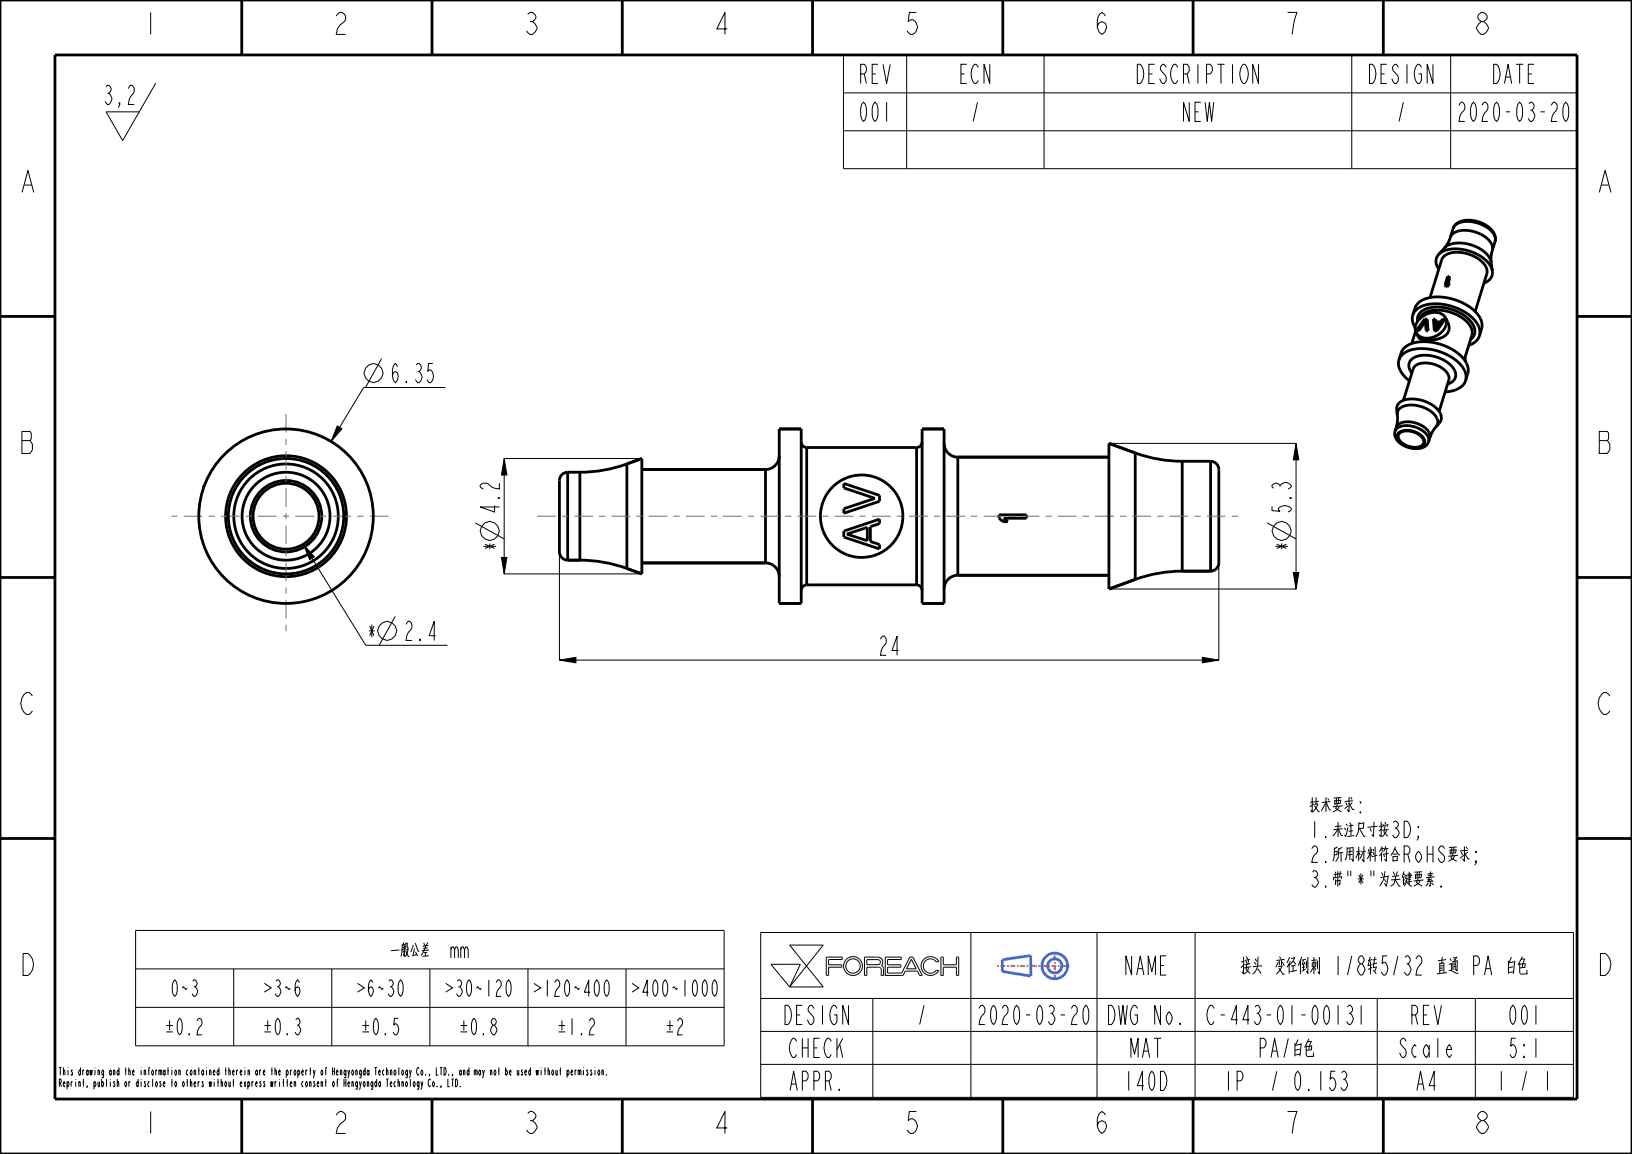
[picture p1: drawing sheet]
<svg xmlns="http://www.w3.org/2000/svg" width="297mm" height="210mm" viewBox="0 0 297 210" stroke-linecap="round" stroke-linejoin="round" font-family="sans-serif">
<g fill="none" stroke="#000" stroke-width=".18">
<path d="M19.3 15.8l.3-.3a.78 .78 0 0 1 .6 .7 .78 .78 0 0 1-.4 .8l.3 .3a1.2 1.2 0 0 1-.3 1.7h-.2l-.4-.6M19.6 17h.2M21.8 19l-.1-.3h.1v.3l-.3 .6M23.4 16.1l.4-.6h.2a1.25 1.25 0 0 1-.2 2.1l-.3 .5-.1 .9h1M28.4 15.1l-6.1 10.5-3-5.2h6M153.5 10h133.5v20.7h-133.5zM153.5 16.9h133.5M165 10v20.7M190 10v20.7M246 10v20.7M264 10v20.7M153.5 23.8h133.5"/>
<path d="M61.4 77.5l.8 .5-1.9 2.3zM69.4 65.3l-2.9 5.2M81 70.5h-14.8l-5.9 9.8M55.2 99l2 2.3-.8 .6zM55.2 99l11.4 18.4h14.8M86.5 95.2l5.3 2.9M91.7 83.4h25M91.8 83.4l.5 3h-1zM91.8 83.4v21M201.9 80.7h34M230.6 95.2l5.3 2.9M235.9 80.7l.5 3h-1z"/>
<path d="M235.9 80.7v26.5M71.9 112.2l-2.9 5.2M91.3 101.4h1l-.5 3zM91.7 104.4h25M101.8 100.5v19.7M201.9 107.2h34M218.8 119.6l3 .5-3 .5zM221.8 102.5v17.7M235.4 104.2h1l-.5 3zM101.8 120.1l3-.5v1zM101.8 120.1h120M24.7 169.3h107.1v21h-107.1z"/>
<path d="M24.7 176.3h107.1M42.5 176.3v14M60.4 176.3v14M78.2 176.3v14M82.7 172.8l.3-.5h.2l.2 .5v1.5M83.9 172.8l.2-.5h.2l.2 .5v1.5M83.9 172.3v2M84.5 172.8l.3-.5h.2l.2 .5v1.5M96.1 176.3v14M113.9 176.3v14M138.4 169.7h147.9v30h-147.9zM140.3 175.5h5.3l-1.9 4.1z"/>
<path d="M143.7 172h6.1l-3 3.8zM146.8 175.8l3 3.8h-6.1M146.8 175.8l-3.1 3.8M150.8 177.5v-1.5h2.4v-.4h-2.4v-1h2.4l.1-.4h-2.9v3.3h.4M157.8 174.6l2.1 .1 .3 .1v.4l-.4 .3h-2zM157.8 177.5v-1.5h1.9l.4 .1 .2 .2 .1 1.2h.4M160.8 177.5v-1.3l-.4-.5 .2-.6-.2-.7-.7-.2h-2.3l-.1 3.3h.5M164.3 177.5h.1M165.9 174.6l.8 1.7h-1.7zM166.1 174.2h-.5l-1.5 2.9h-2.6v-1.1h2.4v-.4h-2.4v-1h2.5v-.4h-2.9v3.3h3.2M166.1 174.2h.1M166.1 174.2l1.7 3.3h-.4l-.4-.8h-2.3l-.4 .8"/>
<path d="M170.4 175l-.7-.5h-.8l-.6 .5-.3 .8 .3 .8 .6 .4h.8l.7-.4M170.4 176.6h.1M170.4 175h.1M170.4 176.6h.4M170.4 175h.5l-.4-.5-.5-.3-.7-.1-.7 .1-.5 .4-.3 .5-.2 .5 .1 .7 .5 .8 1 .4 1-.2 .7-.7M170.8 176.6h.1M171.2 174.2h.5v1.4h2.4v-1.4h.4v3.3h-.4v-1.5h-2.4v1.5h-.5zM176.7 169.7v30M199.6 169.7v30M217.5 169.7v30M24.7 183.3h107.1M138.4 181.7h147.9"/>
<path d="M138.4 187.7h147.9M138.4 193.7h147.9M158.8 181.7v18M250.6 181.7v18M268.5 181.7v18"/>
<circle cx="67.9" cy="67.9" r="1.72"/>
<circle cx="89.1" cy="96.7" r="1.72"/>
<circle cx="233.2" cy="96.7" r="1.72"/>
<circle cx="70.4" cy="114.8" r="1.72"/>
<circle cx="155.2" cy="175.8" r="1.31"/>
<circle cx="155.2" cy="175.8" r="1.71"/>
</g>
<path d="M55.2 99l2 2.3-.8 .6zM61.4 77.5l.8 .5-1.9 2.3zM91.8 83.4l.5 3h-1zM235.9 80.7l.5 3h-1zM91.3 101.4h1l-.5 3zM235.4 104.2h1l-.5 3zM101.8 120.1l3-.5v1zM218.8 119.6l3 .5-3 .5z" fill="#000"/>
<g fill="none" stroke="#000" stroke-width=".51">
<path d="M0 0h297v210h-297zM10 10h277v190h-277zM44 .1v10M78.6 .1v10M113.2 .1v10M147.9 .1v10M182.5 .1v10M217.1 .1v10M251.7 .1v10M0 57.6h10M257.6 59.6a2.5 2.5 0 0 1 1.5-4 9.5 9.5 0 0 1 9.8 3.4 2.48 2.48 0 0 1-1.6 3.8M258 58.5a2.26 2.26 0 0 1 2.1-2.5 8.1 8.1 0 0 1 8 3.1 1.98 1.98 0 0 1-.5 2.7"/>
<path d="M258.3 58.1a2.89 2.89 0 0 1 3-1.7 7.3 7.3 0 0 1 6.4 3.2l.2 .8v.5l-1.4 4.6M259.4 58.5l-1.2 1.7M259.7 58.1l.1 2M259.7 58.1h-.4l-1.5 2M259.7 58.1l.2 2.1M261.2 58.1v.5h1l.3-.5h.3M261.2 58.1h-.3l.1 2M261.2 58.1v.5M261.2 58.7v.2M261.2 58.7h.9l-.8 1.2zM261.2 58.9l.1 .9M261.2 58.9h.8"/>
<path d="M262.8 58.1l-1.4 2M262.8 58.1l.1 .1-1.4 2M263 51.9l.1 .3h.3M263 51.9h.2M263.2 51.9l.2 .3M263.5 51.6l.2 .3M263.5 51.6l-.3 .3M263.7 51.9l-.3 .3M263.7 50.3l-.4 1.3 .3-.2 .1 .3v.2M263.7 50.3h-.2l-.5 1.6M263.7 50.3l.1 .3-.3 1M264.3 42.6a5 5 0 0 1 5.4 .2 2.81 2.81 0 0 1 1.9 2.8l-.2 1v1.2a5.1 5.1 0 0 0-4.1-3.4 4.6 4.6 0 0 0-4.4 .7l.6-.9z"/>
<path d="M264.9 40.9a4.9 4.9 0 0 1 5.6 .1 2.72 2.72 0 0 1 1.6 3 2.63 2.63 0 0 0-1.7-2.7 5.4 5.4 0 0 0-5.5-.4l-.5 .7zM287 57.6h10M141.8 78.1h4v31.7h-4M171.8 78.1h-4v31.7h4M254.1 78.1a4.2 4.2 0 0 1 4.8 .3 1.71 1.71 0 0 1 .8 2.5 3.8 3.8 0 0 1-4.7-.1 1.9 1.9 0 0 1-.9-2.7zM254.5 78.8a3.5 3.5 0 0 1 4.5 .8 1.13 1.13 0 0 1 .2 1.3 1.13 1.13 0 0 1-1.2 .6 3.5 3.5 0 0 1-3.7-1.9v-.4zM254.7 74.4a4.8 4.8 0 0 1 5.1 .1 2.63 2.63 0 0 1 1.8 2.7l-1 1.5-.4 1a2.54 2.54 0 0 0-2-2.5 3.6 3.6 0 0 0-3.9 .3l-.2 .3 .2-1.1v-1.5zM255 64.2a3.8 3.8 0 0 1 3.8-2 9.5 9.5 0 0 1 8 3.7 2.62 2.62 0 0 1 .3 2.1M256.9 67.9a1.8 1.8 0 0 1-.4-1.9 1.8 1.8 0 0 1 1.5-1.2 6.5 6.5 0 0 1 6.7 2.6 1.73 1.73 0 0 1-1.3 2.5M257.2 67.2a2.67 2.67 0 0 1 3.2-1.1 3.8 3.8 0 0 1 3.3 2.6v.5M257.6 60.3l-.7 2.2M257.8 60.1h.3"/>
<path d="M257.8 60.1l.1 .1h.3M258.1 60.1l.1 .1M259.5 60.1h.3M259.5 60.1l.1 .1h.3M259.5 60.1l-.1-1.8-1.3 1.8M259.8 60.1l.1 .1M261 60.1h.4M261 60.1l.1 .1h.4M261.4 60.1l.1 .1M37.2 88.4h-.1v.3M102.4 86.2l.9-.3v16a1.5 1.5 0 0 1-1.5-1.5v-13l.1-.4zM114.1 84.4a25 25 0 0 1-8.6 1.5v16"/>
<path d="M114.1 84.4v19M116.8 83.4l-2.7 1M116.8 85.4h22.5M139.3 85.4v17M141.8 82.9a2.5 2.5 0 0 1-2.5 2.5M145.8 80.4a1 1 0 0 0 1 1M146.8 81.4v25M146.8 81.4h20M153.6 88l6.5 2.1v1.1l-6.5 2.2v-.8l5.6-1.9-5.6-1.9zM153.6 96.6l6.5-2.1v.8l-1.7 .5v2.7l1.7 .6v.8l-6.5-2.2zM154.1 97.2l3.7-1.2v2.4zM166.8 81.4v25"/>
<path d="M167.8 80.4a1 1 0 0 1-1 1M171.8 80.7a2.5 2.5 0 0 0 2.5 2.5M174.3 83.2v21.5M174.3 83.2h27.5M181.8 93.7h5v.6h-4.1l.7 .6h-.8l-.8-.6zM201.8 80.7l4.8 1.7M206.6 82.4a25 25 0 0 0 8.5 1.5v20M206.6 82.4v23M220.3 83.9a1.5 1.5 0 0 1 1.5 1.5v17a1.5 1.5 0 0 1-1.5 1.5zM0 105.1h10M103.3 101.9h2.2M105.5 101.9a25 25 0 0 1 8.6 1.5"/>
<path d="M114.1 103.4l2.7 1M116.8 102.4h22.5M139.3 102.4a2.5 2.5 0 0 1 2.5 2.5M146.8 106.4a1 1 0 0 0-1 1M146.8 106.4h20M166.8 106.4a1 1 0 0 1 1 1M174.3 104.7a2.5 2.5 0 0 0-2.5 2.5M174.3 104.7h27.5M206.6 105.4l-4.8 1.8M215.1 103.9a25 25 0 0 0-8.5 1.5M215.1 103.9h5.2M287 105.1h10"/>
<path d="M0 152.6h10M287 152.6h10M44 200.1v10M78.6 200.1v10M113.2 200.1v10M147.9 200.1v10M182.5 200.1v10M217.1 200.1v10M251.7 200.1v10"/>
<circle cx="52.1" cy="93.9" r="11"/>
<circle cx="52.1" cy="93.9" r="9.5"/>
<circle cx="52.1" cy="93.9" r="8"/>
<circle cx="52.1" cy="93.9" r="6.5"/>
</g>
<g fill="none" stroke="#36f" stroke-width=".51">
<path d="M187.6 173.9v3.7l-5.2-.8v-2.1l5.2-.8"/>
<circle cx="192" cy="175.8" r="2.34"/>
<circle cx="192" cy="175.8" r="1.29"/>
</g>
<path d="M181.5 175.8h6.8M191.9 173.3l.1 5M194.6 175.8h-6.2" fill="none" stroke="#c66" stroke-width=".38" stroke-dasharray=".3 .3 .9 .3" stroke-linecap="butt"/>
<!-- layer: 02___PRT_ALL_AXES -->
<g fill="none" stroke="#000" stroke-width=".51">
<path d="M257.1 57.4l.4-1.3a3.7 3.7 0 0 1 3.6-2.1 9.5 9.5 0 0 1 8.2 3.7 2.67 2.67 0 0 1 .3 2.2l-.4 1.2M260.2 54.2l2.2-6.9a2.86 2.86 0 0 1 3.2-1.4 5.9 5.9 0 0 1 4.9 2.9l.1 .5v.5l-2.1 6.9M261.8 46.3a2.06 2.06 0 0 0 0 2.7M261.8 46.3a5.5 5.5 0 0 1 5.4-.7 5.9 5.9 0 0 1 4.4 3.6v.2M262.9 45.1l-1.1 1.2M263.1 57.9a2.8 2.8 0 0 1-2.2 3.4 2.56 2.56 0 0 1-3.2-.8M263.1 57.9a2.81 2.81 0 0 0-4-.4 2.56 2.56 0 0 0-1.4 3M263.1 57.9l.4 .8a1.99 1.99 0 0 1-1.6 2.9l-.5 .1a3.8 3.8 0 0 1-3.2-.3l-.5-.9M264.4 41.6l-.5 1.6M271.4 47.8l.2 1.6M271.6 49.4a2.05 2.05 0 0 1-1.6 2.1M272.1 44l-.5 1.6"/>
<path d="M145.8 78.1h-4v31.7h4M167.8 78.1h4v31.7h-4M254.1 77.8l-.2 .7M254.3 75.5l-.1-.9a1.93 1.93 0 0 1 2.1-2 6 6 0 0 1 5.9 2.8 1.48 1.48 0 0 1-.3 1.6l-.6 .7M254.6 65.5a3.7 3.7 0 0 0 1.9 3.8M254.6 65.5a3.7 3.7 0 0 1 3.6-2.1 9.5 9.5 0 0 1 8.2 3.7 2.67 2.67 0 0 1 .3 2.2M254.7 78.8a3.2 3.2 0 0 1 4.4 1.5 1.29 1.29 0 0 1-1.7 1.1 2.96 2.96 0 0 1-2.9-2zM255 64.2l-.4 1.3M257.2 67.2l-1.8 5.7M260.2 79.7l-.2 .7M263.7 69.2l-1.8 5.7M266.6 65.1l.1 .6"/>
<path d="M266.7 69.3a3.7 3.7 0 0 1-3.7 2M267.1 68l-.4 1.3M103.3 85.9h2.2M114.1 84.4l2.7-1v21l-2.7-1M116.8 85.4h22.5M174.3 83.2h27.5M206.6 82.4l-4.8-1.7v26.5l4.8-1.8M215.1 83.9h5.2M103.3 101.9h2.2M116.8 102.4h22.5M174.3 104.7h27.5M215.1 103.9h5.2"/>
<circle cx="52.1" cy="93.9" r="15.9"/>
<circle cx="52.1" cy="93.9" r="10.5"/>
<circle cx="52.1" cy="93.9" r="6"/>
<circle cx="156.8" cy="93.9" r="7.5"/>
</g>
<path d="M97.7 93.9h128.3" fill="none" stroke="#963" stroke-width=".18" stroke-dasharray="1.1 1.1 3.4 1.1" stroke-dashoffset="2.3" stroke-linecap="butt"/>
<path d="M52.1 93.9v21.8M52.1 93.9v-19.2M52.1 93.9h-21.4M52.1 93.9h19.7" fill="none" stroke="#963" stroke-width=".18" stroke-dasharray="1.1 1.1 3.4 1.1" stroke-dashoffset=".6" stroke-linecap="butt"/>
<g font-size="5.2">
<text x="26.1" y="6.3">1</text>
<text x="60.7" y="6.3">2</text>
<text x="95.4" y="6.3">3</text>
<text x="130" y="6.3">4</text>
<text x="164.6" y="6.3">5</text>
<text x="199.2" y="6.3">6</text>
<text x="233.9" y="6.3">7</text>
<text x="268.5" y="6.3">8</text>
<text x="3.8" y="35">A</text>
<text x="290.8" y="35">A</text>
<text x="3.8" y="82.5">B</text>
<text x="290.8" y="82.5">B</text>
<text x="3.8" y="130">C</text>
<text x="290.8" y="130">C</text>
<text x="3.8" y="177.5">D</text>
<text x="290.8" y="177.5">D</text>
<text x="26.1" y="206.3">1</text>
<text x="60.7" y="206.3">2</text>
<text x="95.4" y="206.3">3</text>
<text x="130" y="206.3">4</text>
<text x="164.6" y="206.3">5</text>
<text x="199.2" y="206.3">6</text>
<text x="233.9" y="206.3">7</text>
<text x="268.5" y="206.3">8</text>
</g>
<g font-size="4.6">
<text x="155.8" y="15.2">REV</text>
<text x="174.1" y="15.2">ECN</text>
<text x="205.5" y="15.2">DESCRIPTION</text>
<text x="248.2" y="15.2">DESIGN</text>
<text x="270.9" y="15.2">DATE</text>
<text x="155.8" y="22.1">001</text>
<text x="176.4" y="22.1">/</text>
<text x="214.6" y="22.1">NEW</text>
<text x="253.9" y="22.1">/</text>
<text x="264.1" y="22.1">2020-03-20</text>
<text x="70.9" y="69.6">6.35</text>
<text x="90.9" y="93.7" transform="rotate(-90 90.9 93.7)">4.2</text>
<text x="235" y="93.7" transform="rotate(-90 235 93.7)">5.3</text>
<text x="90.9" y="100.5" transform="rotate(-90 90.9 100.5)">*</text>
<text x="235" y="100.5" transform="rotate(-90 235 100.5)">*</text>
<text x="66.6" y="116.6">*</text>
<text x="73.4" y="116.6">2.4</text>
<text x="159.7" y="119.2">24</text>
<text x="204" y="177.4">NAME</text>
<text x="211" y="177.4">接头 变径倒刺 1/8转5/32 直通 PA 白色</text>
<text x="141.8" y="186.4">DESIGN</text>
<text x="166.6" y="186.4">/</text>
<text x="176.8" y="186.4">2020-03-20</text>
<text x="200.6" y="186.4">DWG No.</text>
<text x="218.1" y="186.4">C-443-01-00131</text>
<text x="256.2" y="186.4">REV</text>
<text x="274" y="186.4">001</text>
<text x="143" y="192.4">CHECK</text>
<text x="205.2" y="192.4">MAT</text>
<text x="226.1" y="192.4">PA/白色</text>
<text x="253.9" y="192.4">Scale</text>
<text x="274" y="192.4">5:1</text>
<text x="143" y="198.4">APPR.</text>
<text x="204" y="198.4">140D</text>
<text x="222.3" y="198.4">IP</text>
<text x="230.9" y="198.4">/ 0.153</text>
<text x="257.3" y="198.4">A4</text>
<text x="272.1" y="198.4">1</text>
<text x="276.3" y="198.4">/ 1</text>
</g>
<g font-size="3.9">
<text x="238.2" y="147.9">技术要求:</text>
<text x="238.2" y="152.4">1.未注尺寸按3D;</text>
<text x="238.2" y="156.9">2.所用材料符合RoHS要求;</text>
<text x="238.2" y="161.4">3.带&quot;*&quot;为关键要素.</text>
<text x="66.5" y="174.3">一般公差</text>
<text x="30.7" y="181.3">0~3</text>
<text x="46.6" y="181.3">＞3~6</text>
<text x="63.5" y="181.3">＞6~30</text>
<text x="79.4" y="181.3">＞30~120＞120~400＞400~1000</text>
<text x="28.7" y="188.3">±0.2</text>
<text x="46.6" y="188.3">±0.3</text>
<text x="64.4" y="188.3">±0.5</text>
<text x="82.3" y="188.3">±0.8</text>
<text x="100.1" y="188.3">±1.2</text>
<text x="119.9" y="188.3">±2</text>
</g>
<g font-size="1.8">
<text x="10.6" y="195.7">This drawing and the information contained therein are the property of</text>
<text x="10.6" y="197.8">Reprint, publish or disclose to others without express written consent of</text>
<text x="60.3" y="195.7">Hengyongda Technology Co., LTD., and may not be used without permission.</text>
<text x="62.4" y="197.8">Hengyongda Technology Co., LTD.</text>
</g>
</svg>
